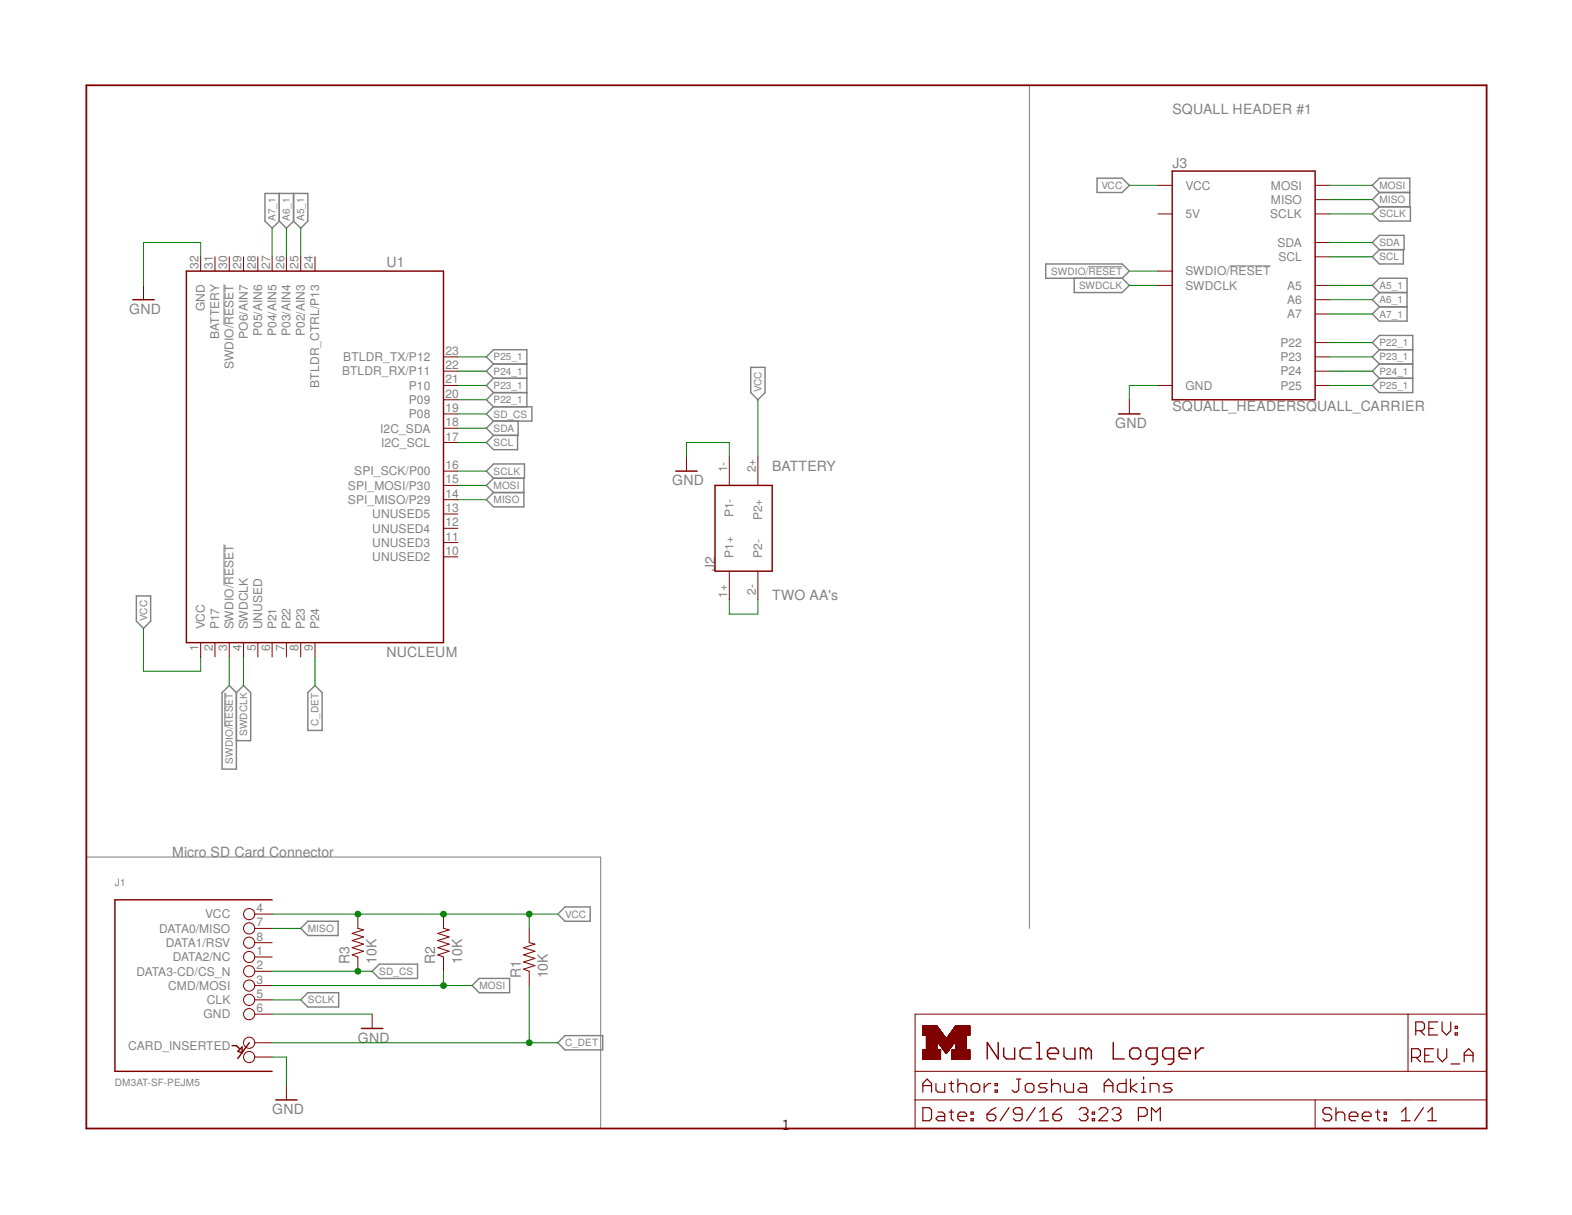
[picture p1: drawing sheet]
<svg xmlns="http://www.w3.org/2000/svg" width="279mm" height="216mm" viewBox="0 0 279 216" stroke-linecap="round" stroke-linejoin="round" font-family="sans-serif">
<path d="M183 15.2v149.8M39.8 50.5v7.2M193.4 47.4h6.1M218.6 47.2h7.2M39.8 96.8v7.2M40 123.1v6M15.3 152.3h91.5v48.2" fill="none" stroke="#808080" stroke-width=".18"/>
<g fill="none" stroke="#808080" stroke-width=".25">
<path d="M49.6 39.3l-1.2 1.3-1.3-1.3v-4.9h7.6v4.9l-1.3 1.3-1.2-1.3M49.6 39.3l1.3 1.3 1.3-1.3M49.6 34.4v4.9M52.2 34.4v4.9M195 31.7h4.5l1.2 1.2-1.2 1.3h-4.5zM243.9 38l1.3-1.3h5.5v2.6h-5.5zM245.2 34.2l-1.3-1.3 1.3-1.2h5.4v5M245.2 34.2h5.4M245.2 34.2l-1.3 1.3 1.3 1.2M185.9 46.9h13.6l1.2 1.3-1.2 1.2h-13.6zM190.9 49.4v2.6h8.6l1.2-1.3-1.2-1.3M243.9 43.1l1.3-1.3h4.4v2.6h-4.4z"/>
<path d="M245.2 52l-1.3-1.3 1.3-1.3h4.9v7.7h-4.9l-1.3-1.3 1.3-1.3M245.2 52h4.9M245.2 52l-1.3 1.3 1.3 1.2M245.2 54.5h4.9M245.2 44.4l-1.3 1.2 1.3 1.3h4.2v-2.5M87.7 72.3l-1.3 1.3 1.3 1.2M87.7 72.3h6.8v2.5h-6.8M87.7 64.7l-1.3-1.3 1.3-1.3h5.9v10.2M87.7 69.8l-1.3 1.2 1.3 1.3M87.7 69.8h5.9M87.7 64.7h5.9M87.7 67.2l-1.3 1.3 1.3 1.3"/>
<path d="M87.7 67.2h5.9M87.7 64.7l-1.3 1.3 1.3 1.2M87.7 74.8l-1.3 1.3 1.3 1.3M87.7 77.4l-1.3 1.2 1.3 1.3h4.3v-2.5M92.1 74.8v2.6h-4.4M133.4 65.3h2.6v4.5l-1.3 1.2-1.3-1.2zM245.2 62.1l-1.3-1.2 1.3-1.3h5.9v10.2h-5.9l-1.3-1.3 1.3-1.3M245.2 62.1h5.9M245.2 62.1l-1.3 1.3 1.3 1.3M245.2 64.7h5.9M245.2 67.2h5.9M245.2 64.7l-1.3 1.3 1.3 1.2"/>
<path d="M86.4 83.7l1.3-1.3h5.5v2.6h-5.5zM87.7 85l-1.3 1.3 1.3 1.2M87.7 87.5h5.4M93.1 85v5.1h-5.4l-1.3-1.3 1.3-1.3M24.2 105.9h2.6v4.5l-1.3 1.3-1.3-1.3zM39.5 123.1l1.2-1.3 1.3 1.3v13.6h-2.5zM42 123.1l1.3-1.3 1.3 1.3v8.5h-2.6M56 121.8l1.3 1.3v6.7h-2.6v-6.7zM53.4 177.7l1.3-1.3h5.5v2.5h-5.5zM54.7 163.7h5.4v2.5h-5.4l-1.3-1.2zM66.1 172.6l1.3-1.3h6.8v2.6h-6.8zM83.9 175.1l1.3-1.2h5.4v2.5h-5.4z"/>
<path d="M99.1 162.4l1.3-1.2h4.5v2.5h-4.5zM99.1 185.3l1.3-1.3h6.7v2.6h-6.7z"/>
</g>
<g fill="none" stroke="#800000" stroke-width=".18">
<path d="M205.8 32.9h2.5M205.8 38h2.5M233.7 32.9h2.6M233.7 38h2.6M233.7 35.5h2.6M25.5 50.7v2.6M35.7 45.6v2.6M38.2 45.6v2.6M40.7 45.6v2.6M43.3 45.6v2.6M45.8 45.6v2.6M48.4 45.6v2.6"/>
<path d="M50.9 45.6v2.6M53.4 45.6v2.6M56 45.6v2.6M205.8 48.2h2.5M205.8 50.7h2.5M233.7 50.7h2.6M233.7 43.1h2.6M233.7 45.6h2.6M233.7 53.3h2.6M233.7 55.8h2.6M78.8 68.5h2.6M78.8 63.4h2.6"/>
<path d="M78.8 66h2.6M78.8 78.6h2.6M78.8 76.1h2.6M78.8 73.6h2.6M78.8 71h2.6M200.7 71v2.6M205.8 68.5h2.5M233.7 68.5h2.6M233.7 60.9h2.6M233.7 63.4h2.6M233.7 66h2.6M78.8 88.8h2.6"/>
<path d="M78.8 86.3h2.6M78.8 83.7h2.6M78.8 91.3h2.6M78.8 93.9h2.6M78.8 96.4h2.6M78.8 99h2.6M122 81.2v2.5M129.6 81.2v5.1M134.7 81.2v5.1M35.7 114.2v2.5M38.2 114.2v2.5M40.7 114.2v2.5"/>
<path d="M43.3 114.2v2.5M45.8 114.2v2.5M48.4 114.2v2.5M50.9 114.2v2.5M53.4 114.2v2.5M56 114.2v2.5M129.6 101.5v5.1M134.7 101.5v5.1M45.3 165h3.1M45.3 167.5h3.1M45.3 170.1h3.1M45.3 172.6h3.1"/>
<path d="M45.3 175.1h3.1M45.3 177.7h3.1M45.3 162.4h3.1M63.6 162.4v2.6l1 .2-2 .7 2 .6-2 .6 2 .7-2 .6 2 .6-2 .7 1 .4v2.5M78.8 162.4v2.6l1 .2-2 .7 2 .6-2 .6 2 .7-2 .6 2 .6-2 .7 1 .4v2.5M94.1 165v2.5l1 .3-2.1 .6 2.1 .6-2.1 .7 2.1 .6-2.1 .6 2.1 .7-2.1 .6 1.1 .4v2.5M45.3 180.2h3.1M45.3 185.3h3.1M45.3 187.8h3.1M50.9 192.9v2.6M66.1 180.2v2.6M162.6 180.2h101.6v20.3h-101.6z"/>
<path d="M162.6 195.5h101.6M162.6 190.4h101.6M164 187.8h3.2M164 188.2h3.2M164 188.1h3.2M164 188h3.2M164 187.9h3.2M164 187.7h3.2M164 187.6h3.2M164 187.5h3.2M164 187.4h3.2M164 187.3h3.2"/>
<path d="M164 187.2h3.2M164 187.1h3.2M164 187h3.2M164 186.9h3.2M164 186.8h3.2M164 186.7h3.2M164 186.6h3.2M164 183.9l3.7 .1M164 183.9h3.7M164 183.8h3.6M164 183.7h3.6M164 183.7h3.5"/>
<path d="M164 183.6l3.5 .1M164 183.6h3.5M164 183.5l3.4 .1M164 183.5h3.4M164 183.4h3.3M164 183.3h3.3M164 183.2l3.2 .1M164 183.2h3.2M164 183.1h3.1M164 183l3.1 .1M164 183h3.1M164 183h3"/>
<path d="M164 182.9h3M164 182.8l2.9 .1M164 182.8h2.9M164 182.7h2.9M164 182.6l2.8 .1M164 182.6h2.8M164 182.5h2.7M164 182.4l2.6 .1M164 182.4h2.6M164 182.3h2.5M164 188.3h.7M164.6 186.5h1.9"/>
<path d="M164.6 186.4h1.9M164.6 184h3.2M164.7 185.3h1.8M164.7 186.4h1.8M164.7 186.3h1.8M164.7 186.2h1.8M164.7 186.1h1.8M164.7 186h1.8M164.7 185.9h1.8M164.7 185.8h1.8M164.7 185.7h1.8M164.7 185.6h1.8"/>
<path d="M164.7 185.5h1.8M164.7 185.4h1.8M164.7 185.2h1.8M164.7 185.1h1.8M164.7 185h5.1M164.7 185h7M164.7 184.9h7M164.7 184.8h7M164.7 184.7h7M164.7 184.6h7M164.7 184.5l3.5 .1M164.7 184.5h3.4"/>
<path d="M164.7 184.4h3.4M164.7 184.3h3.3M164.7 184.2h3.2M164.7 184.1h3.2M164.7 184l3.1 .1M166.6 185.1h3.2M166.7 185.1h3M166.7 185.2h3M166.8 185.3h2.8M166.8 185.4h2.8M166.9 185.4h2.6M166.9 185.5h2.6"/>
<path d="M167 185.6h2.4M167 185.7h2.3M167.1 185.7h2.2M167.1 185.8h2.2M167.2 186.6l-3.2 .1M167.2 185.9h2M167.2 185.9h1.9M167.3 186h1.8M167.3 186.1h1.7M167.4 186.1h1.6M167.4 186.2h1.6M167.5 186.2h1.4"/>
<path d="M167.5 186.4h1.3M167.6 186.4h1.2M167.7 186.5h1M167.7 186.6h1M167.7 186.6h.9M167.8 186.7h.8M167.8 186.8h.7M167.9 186.8h.6M167.9 186.9h.6M168 186.9h.4M168 187h.4M168 187h.3"/>
<path d="M168.1 187.1h.2M168.1 187.2h.1M168.2 184.5h3.5M168.3 184.5h3.4M168.3 187.1h-.2M168.3 184.4h3.4M168.4 184.4h3.3M168.4 187h-.4M168.4 184.3h3.3M168.5 184.2h3.2M168.5 184.1h3.2M168.6 184.1h3.1"/>
<path d="M168.7 184h3.7M168.7 183.9h3.7M168.7 186.5h-1.1M168.7 183.8h3.7M168.8 183.8h3.6M168.8 183.7h3.6M168.9 186.3h-1.4M168.9 183.7h3.5M168.9 183.6h3.5M169 183.5h3.4M169 183.4h3.4M169.1 183.4h3.3"/>
<path d="M169.1 183.3h3.3M169.2 183.3h3.2M169.2 183.2h3.2M169.2 187.8h3.2M169.2 188.2h3.2M169.2 188.1h3.2M169.2 188h3.2M169.2 187.9h3.2M169.2 187.7h3.2M169.2 187.6h3.2M169.2 187.5h3.2M169.2 187.4h3.2"/>
<path d="M169.2 187.3h3.2M169.2 187.2h3.2M169.2 187.1h3.2M169.2 187h3.2M169.2 186.9h3.2M169.2 186.8h3.2M169.2 186.7h3.2M169.2 186.6h3.2M169.2 185.8h-2M169.2 183.1h3.2M169.3 183.1h3.1M169.3 183h3.1"/>
<path d="M169.4 183h3M169.4 182.9h3M169.4 185.5l-2.4 .1M169.5 182.8h2.9M169.5 185.5h-2.6M169.5 182.7h2.9M169.6 182.7h2.8M169.6 185.3h-2.8M169.6 182.6h2.8M169.7 182.6h2.7M169.7 182.5h2.7M169.8 182.4h2.6"/>
<path d="M169.8 185l-3.2 .1M169.8 182.3h2.6M169.9 182.3h2.5M169.9 186.5h1.8M169.9 185.3h1.8M169.9 186.4h1.8M169.9 186.3h1.8M169.9 186.2h1.8M169.9 186.1h1.8M169.9 186h1.8M169.9 185.9h1.8M169.9 185.8h1.8"/>
<path d="M169.9 185.7h1.8M169.9 185.6h1.8M169.9 185.5h1.8M169.9 185.4h1.8M169.9 185.2h1.8M169.9 185.1h1.8M169.9 185h1.8M171.7 186.5l-1.8 .1M171.7 184.9h-7M171.8 184h-3.2M233.7 195.5v5M250.3 180.2v10.2"/>
<circle cx="44.3" cy="165" r=".99"/>
<circle cx="44.3" cy="167.5" r=".99"/>
<circle cx="44.3" cy="172.6" r=".99"/>
<circle cx="44.3" cy="170.1" r=".99"/>
<circle cx="44.3" cy="162.4" r=".99"/>
<circle cx="44.3" cy="177.7" r=".99"/>
<circle cx="44.3" cy="175.1" r=".99"/>
<circle cx="44.3" cy="180.2" r=".99"/>
<circle cx="44.3" cy="187.8" r=".99"/>
<circle cx="44.3" cy="185.3" r=".99"/>
</g>
<g fill="none" stroke="#800000" stroke-width=".25">
<path d="M208.3 30.4h25.4v40.6h-25.4zM23.6 53.3h3.8M33.1 48.2h45.7v66h-45.7zM198.8 73.6h3.8M120.1 83.7h3.8M127.1 86.3h10.1v15.2h-10.1zM48.4 159.9h-28v30.5h28M41.3 185.8h.7l.5 .5M43 186.1v1l-.7-.3zM44.3 185.3l-2 2.8M49 195.5h3.8M64.2 182.8h3.9"/>
<path d="M177.4 185.3v2.9l-1.9-2.9v2.9M178.4 186.2v1.5l.5 .5h1.4v-2M183.3 186.2h-1.5l-.5 .5v1l.5 .5h1.5M184.2 188.2h1M184.2 185.3h.5v2.9M186.2 187.2h1.9v-.5l-.5-.5h-.9l-.5 .5v1l.5 .5h.9M189.1 186.2v1.5l.5 .5h1.5v-2M193 186.7l-.5-.5h-.5v2M193 186.7v1.5M193 186.7l.5-.5 .5 .5v1.5M197.9 185.3v2.9h1.9M200.8 186.7l.5-.5h.9l.5 .5v1l-.5 .5h-.9l-.5-.5z"/>
<path d="M205.7 188.2h-1.5l-.5-.5v-1l.5-.5h1.5v2.5l-.5 .4h-.5M208.6 188.2h-1.5l-.4-.5v-1l.4-.5h1.5v2.5l-.5 .4h-.5M209.6 187.2h1.9v-.5l-.5-.5h-.9l-.5 .5v1l.5 .5h.9M212.5 186.2v2M214 186.2h-.5l-1 1"/>
</g>
<path d="M15.3 15.2h248.9v185.3h-248.9z" fill="none" stroke="#800000" stroke-width=".32"/>
<g fill="none" stroke="#800000" stroke-width=".21">
<path d="M164 194.1v-1.6l.8-.8 .8 .8v1.6M164 196.8h1.2l.4 .4v1.6l-.4 .4h-1.2zM164 192.9h1.6M166.3 192.5v1.2l.4 .4h1.2v-1.6M166.7 197.6h.8l.4 .4v1.2h-1.2l-.4-.4 .4-.4h1.2M168.7 197.6h.8M168.7 192.5h.8M169.1 192.1v1.6l.4 .4M169.1 197.2v1.6l.4 .4M170.2 198.4h1.6v-.4l-.4-.4h-.8l-.4 .4v.8l.4 .4h.8M170.2 191.7v2.4M170.2 192.9l.4-.4h.8l.4 .4v1.2"/>
<path d="M172.6 198.8h.4v.4h-.4zM172.6 197.6h.4v.4h-.4zM173 192.5h.8l.3 .4v.8l-.3 .4h-.8l-.4-.4v-.8zM174.9 192.5v1.6M175.4 198h1.2l.4 .4v.4l-.4 .4h-.8l-.4-.4zM176.1 192.5h-.4l-.8 .8M176.9 192.5h.4v.4h-.4zM176.9 193.7h.4v.4h-.4zM177 196.8l-.8 .4-.8 .8M179.3 196.8l-1.5 2.4M180.7 191.7h.7M181.1 191.7v2l-.4 .4h-.4l-.4-.4"/>
<path d="M181.7 198h-1.2l-.4-.4v-.4l.4-.4h.8l.4 .4v1.6l-.4 .4h-.8l-.4-.4M182.2 192.9l.4-.4h.8l.4 .4v.8l-.4 .4h-.8l-.4-.4zM184 196.8l-1.5 2.4M184.8 199.2h1.6M184.8 197.6l.8-.8v2.4M186.1 192.5h-1.1l-.4 .4 .4 .4h.7l.4 .4-.4 .4h-1.1M186.9 192.9l.4-.4h.8l.3 .4v1.2M186.9 191.7v2.4M187.1 198h1.2l.4 .4v.4l-.4 .4h-.8l-.4-.4zM188.7 196.8l-.8 .4-.8 .8M189.2 192.5v1.2l.4 .4h1.2v-1.6M191.8 197.2l.4-.4h.8l.4 .4v.4l-.4 .4"/>
<path d="M192 192.5h.7l.4 .4v1.2h-1.1l-.4-.4 .4-.4h1.1M192.6 198h.4M193 198l.4 .4v.4l-.4 .4h-.8l-.4-.4M194.1 198.8h.4v.4h-.4zM194.1 197.6h.4v.4h-.4zM195.3 197.2l.4-.4h.8l.4 .4v.4l-1.6 1.6h1.6M196.3 192.9h1.5M196.3 194.1v-1.6l.7-.8 .8 .8v1.6M197.7 197.2l.3-.4h.8l.4 .4v.4l-.4 .4M198.4 198h.4M198.8 198l.4 .4v.4l-.4 .4h-.8l-.3-.4M200.2 191.7v2.4h-1.2l-.4-.4v-.8l.4-.4h1.2"/>
<path d="M200.9 191.7v2.4M202.1 192.5l-1.2 .8 1.2 .8M202.3 198.4h1.2l.4-.4v-.8l-.4-.4h-1.2v2.4M202.9 194.1h.8M202.9 192.5h.4v1.6M203.3 191.3v.4M204.4 194.1v-1.6h1.2l.4 .4v1.2M204.7 199.2v-2.4l.7 .8 .8-.8v2.4M208.3 192.5h-1.1l-.4 .4 .4 .4h.7l.4 .4-.4 .4h-1.1M236.7 197.2l-.4-.4h-.8l-.4 .4v.4l.4 .4h.8l.4 .4v.4l-.4 .4h-.8l-.4-.4M237.4 198l.4-.4h.8l.4 .4v1.2M237.4 196.8v2.4"/>
<path d="M239.8 198.4h1.5v-.4l-.3-.4h-.8l-.4 .4v.8l.4 .4h.8M242.1 198.4h1.6v-.4l-.4-.4h-.8l-.4 .4v.8l.4 .4h.8M244.5 197.6h.8M244.9 197.2v1.6l.4 .4M246 198.8h.4v.4h-.4zM246 197.6h.4v.4h-.4zM249.1 199.2h1.5M249.1 197.6l.8-.8v2.4M250.9 187.9h1.2l.4-.4v-.8l-.4-.3h-1.2v2.3M251.6 183.2h1.2l.4-.4v-.8l-.4-.4h-1.2v2.3M251.7 187.9l.8 .8M252.4 183.2l.8 .7"/>
<path d="M253 196.8l-1.6 2.4M253.2 187.5h.8M253.8 199.2h1.5M253.8 197.6l.8-.8v2.4M254 182.8h.7M254.8 186.4h-1.6v2.3h1.6M255.5 181.6h-1.5v2.3h1.5M255.6 186.4v1.5l.7 .8 .8-.8v-1.5M256.3 181.6v1.6l.8 .7 .8-.7v-1.6M257.9 189.1h1.6M258.6 183.5h.4v.4h-.4zM258.6 182.4h.4v.4h-.4z"/>
<path d="M260.2 187.5h1.6M260.2 188.7v-1.6l.8-.7 .8 .7v1.6"/>
</g>
<g fill="none" stroke="#008000" stroke-width=".18">
<path d="M200.7 32.9h5.1M236.3 38h7.6M236.3 32.9h7.6M236.3 35.5h7.6M35.7 45.6v-2.5h-10.2v7.6M48.4 40.6v5M50.9 40.6v5M53.4 40.6v5M200.7 50.7h5.1M200.7 48.2h5.1M236.3 43.1h7.6M236.3 50.7h7.6"/>
<path d="M236.3 53.3h7.6M236.3 55.8h7.6M236.3 45.6h7.6M81.4 78.6h5M81.4 68.5h5M81.4 73.6h5M81.4 71h5M81.4 63.4h5M81.4 66h5M81.4 76.1h5M134.7 71v10.2M205.8 68.5h-5.1v2.5"/>
<path d="M236.3 68.5h7.6M236.3 60.9h7.6M236.3 63.4h7.6M236.3 66h7.6M81.4 83.7h5M81.4 86.3h5M81.4 88.8h5M122 81.2v-2.6h7.6v2.6M25.5 111.7v7.6h10.2v-2.6M40.7 116.7v5.1M43.3 116.7v5.1M56 116.7v5.1"/>
<path d="M129.6 106.6v2.5h5.1v-2.5M48.4 177.7h5M48.4 175.1h35.5M48.4 162.4h50.7M48.4 165h5M48.4 172.6h17.7M78.8 172.6v2.5M94.1 162.4v2.6M94.1 175.1v10.2M48.4 180.2h17.7M48.4 187.8h2.5v5.1M48.4 185.3h50.7"/>
</g>
<g fill="#008000" stroke="#008000" stroke-width=".18">
<circle cx="78.8" cy="175.1" r=".51"/>
<circle cx="63.6" cy="162.4" r=".51"/>
<circle cx="78.8" cy="162.4" r=".51"/>
<circle cx="94.1" cy="162.4" r=".51"/>
<circle cx="63.6" cy="172.6" r=".51"/>
<circle cx="94.1" cy="185.3" r=".51"/>
</g>
<text font-size="2.7" x="139" y="200.9">1</text>
<g font-size="2.5" fill="#808080">
<text x="208.4" y="20.2">SQUALL HEADER #1</text>
<text x="208.4" y="29.9">J3</text>
<text x="68.7" y="47.4">U1</text>
<text x="23" y="55.8">GND</text>
<text x="198.2" y="76.1">GND</text>
<text x="208.4" y="73.1">SQUALL_HEADERSQUALL_CARRIER</text>
<text x="137.3" y="83.7">BATTERY</text>
<text x="119.5" y="86.3">GND</text>
<text x="127.1" y="101.5" transform="rotate(-90 127.1 101.5)">J2</text>
<text x="137.3" y="106.6">TWO AA's</text>
<text x="68.7" y="116.7">NUCLEUM</text>
<text x="30.6" y="152.3">Micro SD Card Connector</text>
<text x="62.1" y="171.3" transform="rotate(-90 62.1 171.3)">R3</text>
<text x="66.9" y="171.3" transform="rotate(-90 66.9 171.3)">10K</text>
<text x="77.3" y="171.3" transform="rotate(-90 77.3 171.3)">R2</text>
<text x="82.1" y="171.3" transform="rotate(-90 82.1 171.3)">10K</text>
<text x="92.6" y="173.9" transform="rotate(-90 92.6 173.9)">R1</text>
<text x="97.4" y="173.9" transform="rotate(-90 97.4 173.9)">10K</text>
<text x="63.6" y="185.3">GND</text>
<text x="48.4" y="198">GND</text>
</g>
<g font-size="2.1" fill="#808080">
<text x="210.7" y="33.7">VCC</text>
<text x="225.9" y="33.7">MOSI</text>
<text x="210.7" y="38.8">5V</text>
<text x="225.8" y="38.8">SCLK</text>
<text x="225.9" y="36.2">MISO</text>
<text x="35.3" y="47.8" transform="rotate(-90 35.3 47.8)">32</text>
<text x="37.8" y="47.8" transform="rotate(-90 37.8 47.8)">31</text>
<text x="40.4" y="47.8" transform="rotate(-90 40.4 47.8)">30</text>
<text x="42.9" y="47.8" transform="rotate(-90 42.9 47.8)">29</text>
<text x="45.5" y="47.8" transform="rotate(-90 45.5 47.8)">28</text>
<text x="48" y="47.8" transform="rotate(-90 48 47.8)">27</text>
<text x="50.5" y="47.8" transform="rotate(-90 50.5 47.8)">26</text>
<text x="53.1" y="47.8" transform="rotate(-90 53.1 47.8)">25</text>
<text x="55.6" y="47.8" transform="rotate(-90 55.6 47.8)">24</text>
<text x="227" y="43.9">SDA</text>
<text x="227.2" y="46.4">SCL</text>
<text x="210.7" y="48.9">SWDIO/RESET</text>
<text x="210.7" y="51.5">SWDCLK</text>
<text x="228.8" y="51.5">A5</text>
<text x="36.4" y="55.3" transform="rotate(-90 36.4 55.3)">GND</text>
<text x="46.6" y="59.7" transform="rotate(-90 46.6 59.7)">P05/AIN6</text>
<text x="49.1" y="59.7" transform="rotate(-90 49.1 59.7)">P04/AIN5</text>
<text x="51.7" y="59.7" transform="rotate(-90 51.7 59.7)">P03/AIN4</text>
<text x="54.2" y="59.7" transform="rotate(-90 54.2 59.7)">P02/AIN3</text>
<text x="228.8" y="54">A6</text>
<text x="228.8" y="56.6">A7</text>
<text x="39" y="60.2" transform="rotate(-90 39 60.2)">BATTERY</text>
<text x="41.5" y="65.6" transform="rotate(-90 41.5 65.6)">SWDIO/RESET</text>
<text x="44" y="60.2" transform="rotate(-90 44 60.2)">PO6/AIN7</text>
<text x="61" y="64.2">BTLDR_TX/P12</text>
<text x="79.2" y="65.6">22</text>
<text x="79.2" y="63.1">23</text>
<text x="227.6" y="61.6">P22</text>
<text x="227.6" y="64.2">P23</text>
<text x="56.7" y="68.9" transform="rotate(-90 56.7 68.9)">BTLDR_CTRL/P13</text>
<text x="60.8" y="66.7">BTLDR_RX/P11</text>
<text x="72.7" y="71.8">P09</text>
<text x="72.7" y="69.2">P10</text>
<text x="79.2" y="70.7">20</text>
<text x="79.2" y="68.1">21</text>
<text x="210.7" y="69.2">GND</text>
<text x="227.6" y="66.7">P24</text>
<text x="227.6" y="69.2">P25</text>
<text x="67.6" y="76.9">I2C_SDA</text>
<text x="72.7" y="74.3">P08</text>
<text x="79.2" y="75.7">18</text>
<text x="79.2" y="73.2">19</text>
<text x="67.7" y="79.4">I2C_SCL</text>
<text x="79.2" y="83.4">16</text>
<text x="79.2" y="78.3">17</text>
<text x="129.3" y="83.9" transform="rotate(-90 129.3 83.9)">1-</text>
<text x="134.3" y="83.9" transform="rotate(-90 134.3 83.9)">2+</text>
<text x="61.8" y="89.6">SPI_MISO/P29</text>
<text x="61.8" y="87">SPI_MOSI/P30</text>
<text x="63" y="84.5">SPI_SCK/P00</text>
<text x="79.2" y="88.4">14</text>
<text x="79.2" y="85.9">15</text>
<text x="66.2" y="92.1">UNUSED5</text>
<text x="66.2" y="94.6">UNUSED4</text>
<text x="79.2" y="91">13</text>
<text x="79.2" y="93.5">12</text>
<text x="130.4" y="91.9" transform="rotate(-90 130.4 91.9)">P1-</text>
<text x="135.5" y="92.5" transform="rotate(-90 135.5 92.5)">P2+</text>
<text x="66.2" y="97.2">UNUSED3</text>
<text x="66.2" y="99.7">UNUSED2</text>
<text x="79.2" y="96.1">11</text>
<text x="79.2" y="98.6">10</text>
<text x="130.4" y="99.1" transform="rotate(-90 130.4 99.1)">P1+</text>
<text x="135.5" y="99.1" transform="rotate(-90 135.5 99.1)">P2-</text>
<text x="129.3" y="106.3" transform="rotate(-90 129.3 106.3)">1+</text>
<text x="134.3" y="105.7" transform="rotate(-90 134.3 105.7)">2-</text>
<text x="36.4" y="111.8" transform="rotate(-90 36.4 111.8)">VCC</text>
<text x="39" y="111.8" transform="rotate(-90 39 111.8)">P17</text>
<text x="41.5" y="111.8" transform="rotate(-90 41.5 111.8)">SWDIO/RESET</text>
<text x="44" y="111.8" transform="rotate(-90 44 111.8)">SWDCLK</text>
<text x="46.6" y="111.8" transform="rotate(-90 46.6 111.8)">UNUSED</text>
<text x="49.1" y="111.8" transform="rotate(-90 49.1 111.8)">P21</text>
<text x="51.7" y="111.8" transform="rotate(-90 51.7 111.8)">P22</text>
<text x="54.2" y="111.8" transform="rotate(-90 54.2 111.8)">P23</text>
<text x="56.7" y="111.8" transform="rotate(-90 56.7 111.8)">P24</text>
<text x="35.3" y="115.7" transform="rotate(-90 35.3 115.7)">1</text>
<text x="37.8" y="115.7" transform="rotate(-90 37.8 115.7)">2</text>
<text x="40.4" y="115.7" transform="rotate(-90 40.4 115.7)">3</text>
<text x="42.9" y="115.7" transform="rotate(-90 42.9 115.7)">4</text>
<text x="45.5" y="115.7" transform="rotate(-90 45.5 115.7)">5</text>
<text x="48" y="115.7" transform="rotate(-90 48 115.7)">6</text>
<text x="50.5" y="115.7" transform="rotate(-90 50.5 115.7)">7</text>
<text x="53.1" y="115.7" transform="rotate(-90 53.1 115.7)">8</text>
<text x="55.6" y="115.7" transform="rotate(-90 55.6 115.7)">9</text>
<text x="28.3" y="165.7">DATA0/MISO</text>
<text x="36.5" y="163.2">VCC</text>
<text x="45.6" y="164.6">7</text>
<text x="45.6" y="167.2">8</text>
<text x="45.6" y="162.1">4</text>
<text x="24.3" y="173.4">DATA3-CD/CS_N</text>
<text x="29.5" y="168.3">DATA1/RSV</text>
<text x="30.7" y="170.8">DATA2/NC</text>
<text x="45.6" y="169.7">1</text>
<text x="45.6" y="172.2">2</text>
<text x="29.9" y="175.9">CMD/MOSI</text>
<text x="36.7" y="178.4">CLK</text>
<text x="45.6" y="174.8">3</text>
<text x="45.6" y="177.3">5</text>
<text x="45.6" y="179.9">6</text>
<text x="36.2" y="181">GND</text>
<text x="22.8" y="186.6">CARD_INSERTED</text>
</g>
<g font-size="1.8" fill="#808080">
<text x="195.7" y="33.6">VCC</text>
<text x="245.2" y="33.6">MOSI</text>
<text x="49" y="39.3" transform="rotate(-90 49 39.3)">A7_1</text>
<text x="51.5" y="39.3" transform="rotate(-90 51.5 39.3)">A6_1</text>
<text x="54.1" y="39.3" transform="rotate(-90 54.1 39.3)">A5_1</text>
<text x="245.2" y="38.6">SCLK</text>
<text x="245.2" y="36.1">MISO</text>
<text x="245.2" y="43.7">SDA</text>
<text x="245.2" y="46.3">SCL</text>
<text x="186.9" y="48.8">SWDIO/RESET</text>
<text x="191.8" y="51.3">SWDCLK</text>
<text x="245.2" y="51.3">A5_1</text>
<text x="245.2" y="53.9">A6_1</text>
<text x="245.2" y="56.4">A7_1</text>
<text x="87.7" y="64">P25_1</text>
<text x="245.2" y="61.5">P22_1</text>
<text x="245.2" y="64">P23_1</text>
<text x="87.7" y="71.7">P22_1</text>
<text x="87.7" y="69.1">P23_1</text>
<text x="87.7" y="66.6">P24_1</text>
<text x="135.3" y="69.7" transform="rotate(-90 135.3 69.7)">VCC</text>
<text x="245.2" y="66.6">P24_1</text>
<text x="245.2" y="69.1">P25_1</text>
<text x="87.7" y="74.2">SD_CS</text>
<text x="87.7" y="76.7">SDA</text>
<text x="87.7" y="79.3">SCL</text>
<text x="87.7" y="84.4">SCLK</text>
<text x="87.7" y="86.9">MOSI</text>
<text x="87.7" y="89.4">MISO</text>
<text x="26.1" y="110.4" transform="rotate(-90 26.1 110.4)">VCC</text>
<text x="43.9" y="130.8" transform="rotate(-90 43.9 130.8)">SWDCLK</text>
<text x="56.6" y="129" transform="rotate(-90 56.6 129)">C_DET</text>
<text x="41.4" y="135.7" transform="rotate(-90 41.4 135.7)">SWDIO/RESET</text>
<text x="20.4" y="157.4">J1</text>
<text x="54.7" y="165.6">MISO</text>
<text x="100.4" y="163.1">VCC</text>
<text x="67.4" y="173.2">SD_CS</text>
<text x="54.7" y="178.3">SCLK</text>
<text x="85.2" y="175.8">MOSI</text>
<text x="100.4" y="185.9">C_DET</text>
<text x="20.4" y="192.9">DM3AT-SF-PEJM5</text>
</g>
</svg>
